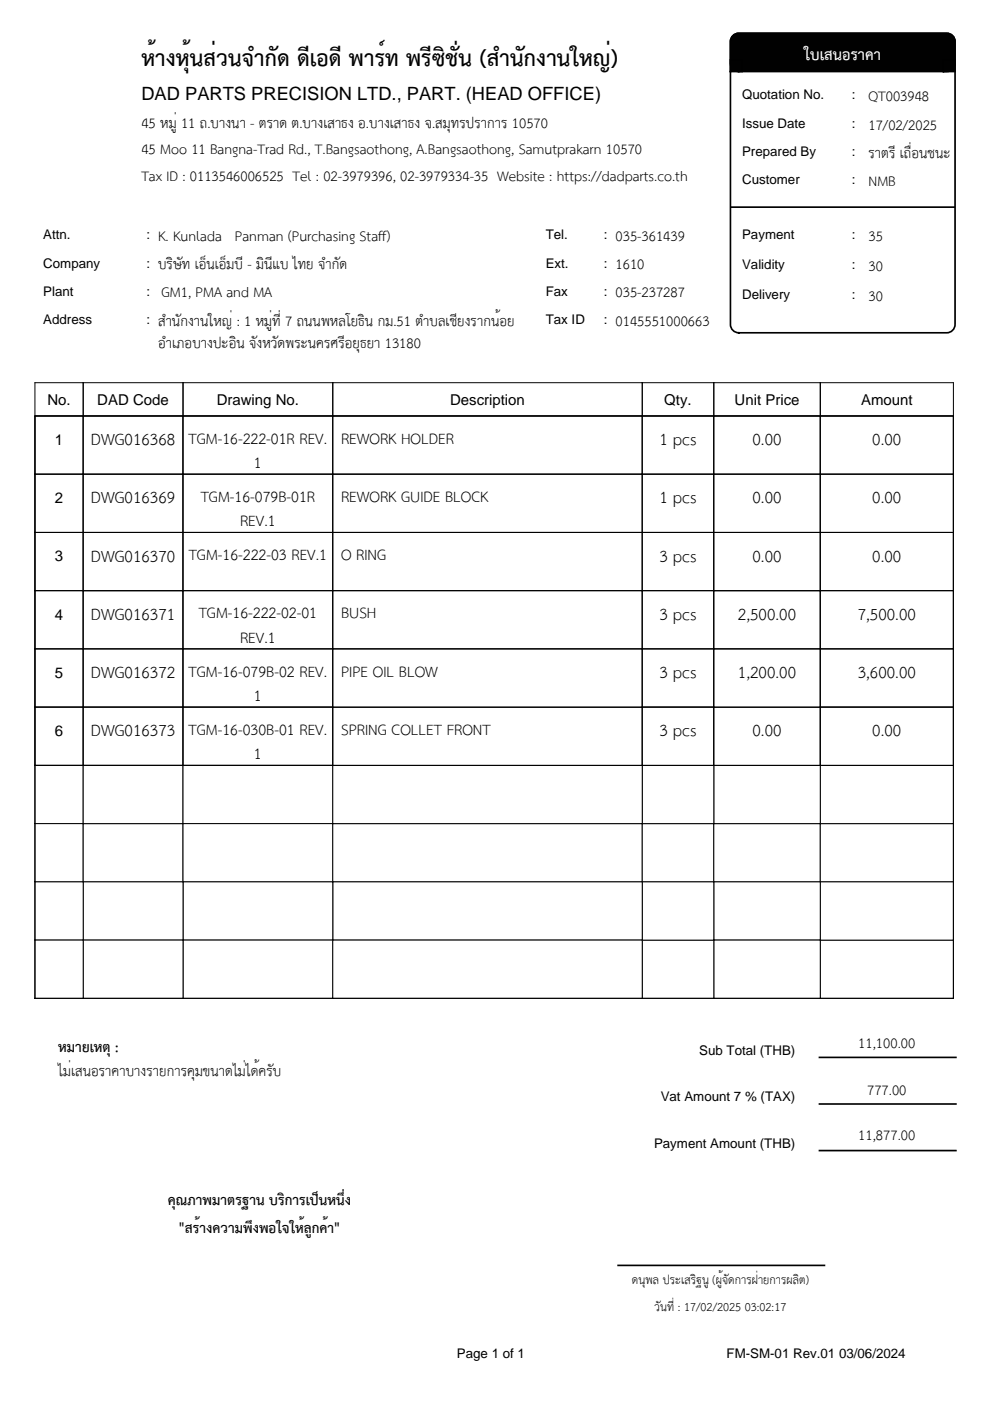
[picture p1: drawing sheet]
<svg xmlns="http://www.w3.org/2000/svg" width="210mm" height="297mm" viewBox="0 0 210 297" stroke-linecap="round" stroke-linejoin="round" font-family="sans-serif">
<path d="M7.4 88.2h10.2v12.3h-10.2z" fill="none" stroke="#000" stroke-width=".21"/>
<path d="M17.6 88.2h21.2v12.3h-21.2z" fill="#fff"/>
<path d="M17.6 88.2h21.2v12.3h-21.2z" fill="none" stroke="#000" stroke-width=".21"/>
<path d="M38.8 88.2h31.8v12.3h-31.8z" fill="#fff"/>
<path d="M38.8 88.2h31.8v12.3h-31.8z" fill="none" stroke="#000" stroke-width=".21"/>
<path d="M70.6 88.2h65.6v12.3h-65.6z" fill="#fff"/>
<path d="M70.6 88.2h65.6v12.3h-65.6z" fill="none" stroke="#000" stroke-width=".21"/>
<path d="M136.2 88.2h15.1v12.3h-15.1z" fill="#fff"/>
<path d="M136.2 88.2h15.1v12.3h-15.1z" fill="none" stroke="#000" stroke-width=".21"/>
<path d="M151.3 88.2h22.6v12.3h-22.6z" fill="#fff"/>
<path d="M151.3 88.2h22.6v12.3h-22.6z" fill="none" stroke="#000" stroke-width=".21"/>
<path d="M173.9 88.2h28.2v12.3h-28.2z" fill="#fff"/>
<path d="M173.9 88.2h28.2v12.3h-28.2z" fill="none" stroke="#000" stroke-width=".21"/>
<path d="M7.4 100.5h10.2v12.4h-10.2z" fill="#fff"/>
<path d="M7.4 100.5h10.2v12.4h-10.2z" fill="none" stroke="#000" stroke-width=".21"/>
<path d="M17.6 100.5h21.2v12.4h-21.2z" fill="#fff"/>
<path d="M17.6 100.5h21.2v12.4h-21.2z" fill="none" stroke="#000" stroke-width=".21"/>
<path d="M38.8 100.5h31.8v12.4h-31.8z" fill="#fff"/>
<path d="M38.8 100.5h31.8v12.4h-31.8z" fill="none" stroke="#000" stroke-width=".21"/>
<path d="M70.6 100.5h65.6v12.4h-65.6z" fill="#fff"/>
<path d="M70.6 100.5h65.6v12.4h-65.6z" fill="none" stroke="#000" stroke-width=".21"/>
<path d="M136.2 100.5h15.1v12.4h-15.1z" fill="#fff"/>
<path d="M136.2 100.5h15.1v12.4h-15.1z" fill="none" stroke="#000" stroke-width=".21"/>
<path d="M151.3 100.5h22.6v12.4h-22.6z" fill="#fff"/>
<path d="M151.3 100.5h22.6v12.4h-22.6z" fill="none" stroke="#000" stroke-width=".21"/>
<path d="M173.9 100.5h28.2v12.4h-28.2z" fill="#fff"/>
<path d="M173.9 100.5h28.2v12.4h-28.2z" fill="none" stroke="#000" stroke-width=".21"/>
<path d="M7.4 112.9h10.2v12.3h-10.2z" fill="#fff"/>
<path d="M7.4 112.9h10.2v12.3h-10.2z" fill="none" stroke="#000" stroke-width=".21"/>
<path d="M7.4 125.2h10.2v12.4h-10.2z" fill="#fff"/>
<path d="M7.4 125.2h10.2v12.4h-10.2z" fill="none" stroke="#000" stroke-width=".21"/>
<path d="M17.6 125.2h21.2v12.4h-21.2z" fill="#fff"/>
<path d="M17.6 125.2h21.2v12.4h-21.2z" fill="none" stroke="#000" stroke-width=".21"/>
<path d="M17.6 112.9h21.2v12.3h-21.2z" fill="#fff"/>
<path d="M17.6 112.9h21.2v12.3h-21.2z" fill="none" stroke="#000" stroke-width=".21"/>
<path d="M38.8 112.9h31.8v12.3h-31.8z" fill="#fff"/>
<path d="M38.8 112.9h31.8v12.3h-31.8z" fill="none" stroke="#000" stroke-width=".21"/>
<path d="M38.8 125.2h31.8v12.4h-31.8z" fill="#fff"/>
<path d="M38.8 125.2h31.8v12.4h-31.8z" fill="none" stroke="#000" stroke-width=".21"/>
<path d="M70.6 112.9h65.6v12.3h-65.6z" fill="#fff"/>
<path d="M70.6 112.9h65.6v12.3h-65.6z" fill="none" stroke="#000" stroke-width=".21"/>
<path d="M70.6 125.2h65.6v12.4h-65.6z" fill="#fff"/>
<path d="M70.6 125.2h65.6v12.4h-65.6z" fill="none" stroke="#000" stroke-width=".21"/>
<path d="M136.2 112.9h15.1v12.3h-15.1z" fill="#fff"/>
<path d="M136.2 112.9h15.1v12.3h-15.1z" fill="none" stroke="#000" stroke-width=".21"/>
<path d="M136.2 125.2h15.1v12.4h-15.1z" fill="#fff"/>
<path d="M136.2 125.2h15.1v12.4h-15.1z" fill="none" stroke="#000" stroke-width=".21"/>
<path d="M151.3 125.2h22.6v12.4h-22.6z" fill="#fff"/>
<path d="M151.3 125.2h22.6v12.4h-22.6z" fill="none" stroke="#000" stroke-width=".21"/>
<path d="M151.3 112.9h22.6v12.3h-22.6z" fill="#fff"/>
<path d="M151.3 112.9h22.6v12.3h-22.6z" fill="none" stroke="#000" stroke-width=".21"/>
<path d="M173.9 112.9h28.2v12.3h-28.2z" fill="#fff"/>
<path d="M173.9 112.9h28.2v12.3h-28.2z" fill="none" stroke="#000" stroke-width=".21"/>
<path d="M173.9 125.2h28.2v12.4h-28.2z" fill="#fff"/>
<path d="M173.9 125.2h28.2v12.4h-28.2z" fill="none" stroke="#000" stroke-width=".21"/>
<path d="M7.4 137.6h10.2v12.3h-10.2z" fill="#fff"/>
<path d="M7.4 137.6h10.2v12.3h-10.2z" fill="none" stroke="#000" stroke-width=".21"/>
<path d="M7.4 149.9h10.2v12.4h-10.2z" fill="#fff"/>
<path d="M7.4 149.9h10.2v12.4h-10.2z" fill="none" stroke="#000" stroke-width=".21"/>
<path d="M7.4 162.3h10.2v12.3h-10.2z" fill="#fff"/>
<path d="M7.4 162.3h10.2v12.3h-10.2z" fill="none" stroke="#000" stroke-width=".21"/>
<path d="M7.4 174.6h10.2v12.4h-10.2z" fill="#fff"/>
<path d="M7.4 174.6h10.2v12.4h-10.2z" fill="none" stroke="#000" stroke-width=".21"/>
<path d="M17.6 174.6h21.2v12.4h-21.2z" fill="#fff"/>
<path d="M17.6 174.6h21.2v12.4h-21.2z" fill="none" stroke="#000" stroke-width=".21"/>
<path d="M17.6 137.6h21.2v12.3h-21.2z" fill="#fff"/>
<path d="M17.6 137.6h21.2v12.3h-21.2z" fill="none" stroke="#000" stroke-width=".21"/>
<path d="M17.6 149.9h21.2v12.4h-21.2z" fill="#fff"/>
<path d="M17.6 149.9h21.2v12.4h-21.2z" fill="none" stroke="#000" stroke-width=".21"/>
<path d="M17.6 162.3h21.2v12.3h-21.2z" fill="#fff"/>
<path d="M17.6 162.3h21.2v12.3h-21.2z" fill="none" stroke="#000" stroke-width=".21"/>
<path d="M38.8 137.6h31.8v12.3h-31.8z" fill="#fff"/>
<path d="M38.8 137.6h31.8v12.3h-31.8z" fill="none" stroke="#000" stroke-width=".21"/>
<path d="M38.8 149.9h31.8v12.4h-31.8z" fill="#fff"/>
<path d="M38.8 149.9h31.8v12.4h-31.8z" fill="none" stroke="#000" stroke-width=".21"/>
<path d="M38.8 162.3h31.8v12.3h-31.8z" fill="#fff"/>
<path d="M38.8 162.3h31.8v12.3h-31.8z" fill="none" stroke="#000" stroke-width=".21"/>
<path d="M38.8 174.6h31.8v12.4h-31.8z" fill="#fff"/>
<path d="M38.8 174.6h31.8v12.4h-31.8z" fill="none" stroke="#000" stroke-width=".21"/>
<path d="M70.6 174.6h65.6v12.4h-65.6z" fill="#fff"/>
<path d="M70.6 174.6h65.6v12.4h-65.6z" fill="none" stroke="#000" stroke-width=".21"/>
<path d="M136.2 174.6h15.1v12.4h-15.1z" fill="#fff"/>
<path d="M136.2 174.6h15.1v12.4h-15.1z" fill="none" stroke="#000" stroke-width=".21"/>
<path d="M151.3 174.6h22.6v12.4h-22.6z" fill="#fff"/>
<path d="M151.3 174.6h22.6v12.4h-22.6z" fill="none" stroke="#000" stroke-width=".21"/>
<path d="M173.9 174.6h28.2v12.4h-28.2z" fill="#fff"/>
<path d="M173.9 174.6h28.2v12.4h-28.2z" fill="none" stroke="#000" stroke-width=".21"/>
<path d="M173.9 162.3h28.2v12.3h-28.2z" fill="#fff"/>
<path d="M173.9 162.3h28.2v12.3h-28.2z" fill="none" stroke="#000" stroke-width=".21"/>
<path d="M151.3 162.3h22.6v12.3h-22.6z" fill="#fff"/>
<path d="M151.3 162.3h22.6v12.3h-22.6z" fill="none" stroke="#000" stroke-width=".21"/>
<path d="M136.2 162.3h15.1v12.3h-15.1z" fill="#fff"/>
<path d="M136.2 162.3h15.1v12.3h-15.1z" fill="none" stroke="#000" stroke-width=".21"/>
<path d="M70.6 162.3h65.6v12.3h-65.6z" fill="#fff"/>
<path d="M70.6 162.3h65.6v12.3h-65.6z" fill="none" stroke="#000" stroke-width=".21"/>
<path d="M70.6 149.9h65.6v12.4h-65.6z" fill="#fff"/>
<path d="M70.6 149.9h65.6v12.4h-65.6z" fill="none" stroke="#000" stroke-width=".21"/>
<path d="M70.6 137.6h65.6v12.3h-65.6z" fill="#fff"/>
<path d="M70.6 137.6h65.6v12.3h-65.6z" fill="none" stroke="#000" stroke-width=".21"/>
<path d="M136.2 137.6h15.1v12.3h-15.1z" fill="#fff"/>
<path d="M136.2 137.6h15.1v12.3h-15.1z" fill="none" stroke="#000" stroke-width=".21"/>
<path d="M136.2 149.9h15.1v12.4h-15.1z" fill="#fff"/>
<path d="M136.2 149.9h15.1v12.4h-15.1z" fill="none" stroke="#000" stroke-width=".21"/>
<path d="M151.3 149.9h22.6v12.4h-22.6z" fill="#fff"/>
<path d="M151.3 149.9h22.6v12.4h-22.6z" fill="none" stroke="#000" stroke-width=".21"/>
<path d="M151.3 137.6h22.6v12.3h-22.6z" fill="#fff"/>
<path d="M151.3 137.6h22.6v12.3h-22.6z" fill="none" stroke="#000" stroke-width=".21"/>
<path d="M173.9 137.6h28.2v12.3h-28.2z" fill="#fff"/>
<path d="M173.9 137.6h28.2v12.3h-28.2z" fill="none" stroke="#000" stroke-width=".21"/>
<path d="M173.9 149.9h28.2v12.4h-28.2z" fill="#fff"/>
<path d="M173.9 149.9h28.2v12.4h-28.2z" fill="none" stroke="#000" stroke-width=".21"/>
<path d="M173.9 199.3h28.2v12.4h-28.2z" fill="#fff"/>
<path d="M173.9 199.3h28.2v12.4h-28.2z" fill="none" stroke="#000" stroke-width=".21"/>
<path d="M173.9 187h28.2v12.3h-28.2z" fill="#fff"/>
<path d="M173.9 187h28.2v12.3h-28.2z" fill="none" stroke="#000" stroke-width=".21"/>
<path d="M151.3 187h22.6v12.3h-22.6z" fill="#fff"/>
<path d="M151.3 187h22.6v12.3h-22.6z" fill="none" stroke="#000" stroke-width=".21"/>
<path d="M151.3 199.3h22.6v12.4h-22.6z" fill="#fff"/>
<path d="M151.3 199.3h22.6v12.4h-22.6z" fill="none" stroke="#000" stroke-width=".21"/>
<path d="M136.2 199.3h15.1v12.4h-15.1z" fill="#fff"/>
<path d="M136.2 199.3h15.1v12.4h-15.1z" fill="none" stroke="#000" stroke-width=".21"/>
<path d="M136.2 187h15.1v12.3h-15.1z" fill="#fff"/>
<path d="M136.2 187h15.1v12.3h-15.1z" fill="none" stroke="#000" stroke-width=".21"/>
<path d="M70.6 187h65.6v12.3h-65.6z" fill="#fff"/>
<path d="M70.6 187h65.6v12.3h-65.6z" fill="none" stroke="#000" stroke-width=".21"/>
<path d="M38.8 187h31.8v12.3h-31.8z" fill="#fff"/>
<path d="M38.8 187h31.8v12.3h-31.8z" fill="none" stroke="#000" stroke-width=".21"/>
<path d="M38.8 199.3h31.8v12.4h-31.8z" fill="#fff"/>
<path d="M38.8 199.3h31.8v12.4h-31.8z" fill="none" stroke="#000" stroke-width=".21"/>
<path d="M70.6 199.3h65.6v12.4h-65.6z" fill="#fff"/>
<path d="M70.6 199.3h65.6v12.4h-65.6z" fill="none" stroke="#000" stroke-width=".21"/>
<path d="M17.6 187h21.2v12.3h-21.2z" fill="#fff"/>
<path d="M17.6 187h21.2v12.3h-21.2z" fill="none" stroke="#000" stroke-width=".21"/>
<path d="M17.6 199.3h21.2v12.4h-21.2z" fill="#fff"/>
<path d="M17.6 199.3h21.2v12.4h-21.2z" fill="none" stroke="#000" stroke-width=".21"/>
<path d="M7.4 187h10.2v12.3h-10.2z" fill="#fff"/>
<path d="M7.4 187h10.2v12.3h-10.2z" fill="none" stroke="#000" stroke-width=".21"/>
<path d="M7.4 199.3h10.2v12.4h-10.2z" fill="#fff"/>
<path d="M7.3 88.2h194.9M7.4 88.1v123.7M202.1 88.1v123.7M7.4 199.3h10.2v12.4h-10.2zM7.3 211.7h194.9" fill="none" stroke="#000" stroke-width=".21"/>
<path d="M155.4 7.6l.8-.5h.4h44.1a1.76 1.76 0 0 1 1.8 1.7v60a1.76 1.76 0 0 1-1.8 1.8h-44.1a1.76 1.76 0 0 1-1.7-1.8v-60v-.4z" fill="#fff"/>
<path d="M155.4 7.6l.8-.5h.4h44.1a1.76 1.76 0 0 1 1.8 1.7v60a1.76 1.76 0 0 1-1.8 1.8h-44.1a1.76 1.76 0 0 1-1.7-1.8v-60v-.4zM154.9 43.9h47.6" fill="none" stroke="#000" stroke-width=".35"/>
<path d="M155.4 7.6l.8-.5h.4h44.1a1.76 1.76 0 0 1 1.8 1.7v4.6a1.76 1.76 0 0 1-1.8 1.8h-44.1a1.76 1.76 0 0 1-1.7-1.8v-4.6v-.4z" fill="#030000"/>
<path d="M155.4 7.6l.8-.5h.4h44.1a1.76 1.76 0 0 1 1.8 1.7v4.6a1.76 1.76 0 0 1-1.8 1.8h-44.1a1.76 1.76 0 0 1-1.7-1.8v-4.6v-.4z" fill="none" stroke="#000" stroke-width=".35"/>
<path d="M154.9 12.7h2.4v2.5h-2.4z" fill="#030000"/>
<path d="M154.9 12.7h2.4v2.5h-2.4z" fill="none" stroke="#000" stroke-width=".35"/>
<path d="M200 12.7h2.5v2.5h-2.5z" fill="#030000"/>
<path d="M200 12.7h2.5v2.5h-2.5zM173.6 224.2h29.2M173.6 234.1h29.2M173.6 243.9h29.2M130.9 268.3h44.1" fill="none" stroke="#000" stroke-width=".35"/>
<g fill="none" stroke="#000" stroke-width=".21">
<path d="M7.3 81.1h194.9M7.3 88.2h194.9M7.4 81.1v81.3M17.6 81.1v81.3M38.8 81.1v81.3M70.6 81.1v81.3M136.2 81.1v81.3M151.3 81.1v81.3M173.9 81.1v81.3M202.1 81.1v81.3M7.3 100.5h194.9M7.3 112.9h194.9"/>
<path d="M7.3 125.2h194.9M7.3 137.6h194.9M7.3 149.9h194.9M7.3 162.3h194.9"/>
</g>
<text font-size="6.7" x="30" y="14">ห้างหุ้นส่วนจำกัด ดีเอดี พาร์ท พรีซิชั่น (สำนักงานใหญ่)</text>
<g font-size="4.9">
<text x="19.3" y="94.4">DWG016368</text>
<text x="139.8" y="94.4">1 pcs</text>
<text x="159.5" y="94.4">0.00</text>
<text x="184.9" y="94.4">0.00</text>
<text x="19.3" y="106.7">DWG016369</text>
<text x="139.8" y="106.7">1 pcs</text>
<text x="159.5" y="106.7">0.00</text>
<text x="184.9" y="106.7">0.00</text>
<text x="19.3" y="119.1">DWG016370</text>
<text x="139.8" y="119.1">3 pcs</text>
<text x="159.5" y="119.1">0.00</text>
<text x="184.9" y="119.1">0.00</text>
<text x="19.3" y="131.4">DWG016371</text>
<text x="139.8" y="131.4">3 pcs</text>
<text x="156.5" y="131.4">2,500.00</text>
<text x="181.9" y="131.4">7,500.00</text>
<text x="19.3" y="143.8">DWG016372</text>
<text x="139.8" y="143.8">3 pcs</text>
<text x="156.5" y="143.8">1,200.00</text>
<text x="181.9" y="143.8">3,600.00</text>
<text x="19.3" y="156.1">DWG016373</text>
<text x="139.8" y="156.1">3 pcs</text>
<text x="159.5" y="156.1">0.00</text>
<text x="184.9" y="156.1">0.00</text>
</g>
<text font-size="4.6" fill="#fff" x="170.5" y="12.6">ใบเสนอราคา</text>
<g font-size="4.6">
<text x="40" y="94.1">TGM-16-222-01R REV.</text>
<text x="72.3" y="94.1">REWORK HOLDER</text>
<text x="53.9" y="99.2">1</text>
<text x="42.5" y="106.4">TGM-16-079B-01R</text>
<text x="72.3" y="106.4">REWORK GUIDE BLOCK</text>
<text x="50.9" y="111.6">REV.1</text>
<text x="40" y="118.8">TGM-16-222-03 REV.1</text>
<text x="72.3" y="118.8">O RING</text>
<text x="42.1" y="131.1">TGM-16-222-02-01</text>
<text x="72.3" y="131.1">BUSH</text>
<text x="50.9" y="136.3">REV.1</text>
<text x="40" y="143.4">TGM-16-079B-02 REV.</text>
<text x="72.3" y="143.4">PIPE OIL BLOW</text>
<text x="53.9" y="148.6">1</text>
<text x="40" y="155.8">TGM-16-030B-01 REV.</text>
<text x="72.3" y="155.8">SPRING COLLET FRONT</text>
<text x="53.9" y="161">1</text>
</g>
<g font-size="4.2">
<text x="184.1" y="21.5">QT003948</text>
<text x="30" y="27.1">45 หมู่ 11 ถ.บางนา - ตราด ต.บางเสาธง อ.บางเสาธง จ.สมุทรปราการ 10570</text>
<text x="184.1" y="27.5">17/02/2025</text>
<text x="30" y="32.7">45 Moo 11 Bangna-Trad Rd., T.Bangsaothong, A.Bangsaothong, Samutprakarn 10570</text>
<text x="184.1" y="33.5">ราตรี เถื่อนชนะ</text>
<text x="30" y="38.4">Tax ID : 0113546006525 Tel : 02-3979396, 02-3979334-35 Website : https://dadparts.co.th</text>
<text x="184.1" y="39.5">NMB</text>
<text x="33.5" y="51.1">K. Kunlada Panman (Purchasing Staff)</text>
<text x="130.5" y="51.1">035-361439</text>
<text x="184.1" y="51.1">35</text>
<text x="33.5" y="57.1">บริษัท เอ็นเอ็มบี - มินีแบ ไทย จำกัด</text>
<text x="130.5" y="57.1">1610</text>
<text x="184.1" y="57.5">30</text>
<text x="34.2" y="63.1">GM1, PMA and MA</text>
<text x="130.5" y="63.1">035-237287</text>
<text x="184.1" y="63.8">30</text>
<text x="33.5" y="69">สำนักงานใหญ่ : 1 หมู่ที่ 7 ถนนพหลโยธิน กม.51 ตำบลเชียงรากน้อย</text>
<text x="130.5" y="69">0145551000663</text>
<text x="33.5" y="73.8">อำเภอบางปะอิน จังหวัดพระนครศรีอยุธยา 13180</text>
<text x="12.3" y="222.9">หมายเหตุ :</text>
<text x="182" y="222.2">11,100.00</text>
<text x="12.3" y="228.2">ไม่เสนอราคาบางรายการคุมขนาดไม่ได้ครับ</text>
<text x="183.9" y="232.1">777.00</text>
<text x="182" y="241.6">11,877.00</text>
<text x="35.6" y="255.4">คุณภาพมาตรฐาน บริการเป็นหนึ่ง</text>
<text x="38" y="261.4">&quot;สร้างความพึงพอใจให้ลูกค้า&quot;</text>
</g>
<text font-size="3.9" x="30" y="21.3">DAD PARTS PRECISION LTD., PART. (HEAD OFFICE)</text>
<g font-size="3.5">
<text x="134" y="272.3">ดนุพล ประเสริฐนู (ผู้จัดการฝ่ายการผลิต)</text>
<text x="138.8" y="277.9">วันที่ : 17/02/2025 03:02:17</text>
</g>
<g font-size="3.2">
<text x="10.1" y="85.8">No.</text>
<text x="20.6" y="85.8">DAD Code</text>
<text x="45.9" y="85.8">Drawing No.</text>
<text x="95.4" y="85.8">Description</text>
<text x="140.8" y="85.8">Qty.</text>
<text x="155.8" y="85.8">Unit Price</text>
<text x="182.6" y="85.8">Amount</text>
<text x="11.6" y="94.3">1</text>
<text x="11.6" y="106.7">2</text>
<text x="11.6" y="119">3</text>
<text x="11.6" y="131.4">4</text>
<text x="11.6" y="143.7">5</text>
<text x="11.6" y="156.1">6</text>
</g>
<g font-size="2.8">
<text x="157.3" y="21.1">Quotation No.</text>
<text x="180.6" y="21.1">:</text>
<text x="157.3" y="27.1">Issue Date</text>
<text x="180.6" y="27.1">:</text>
<text x="157.3" y="33.1">Prepared By</text>
<text x="180.6" y="33.1">:</text>
<text x="157.3" y="39.1">Customer</text>
<text x="180.6" y="39.1">:</text>
<text x="9.2" y="50.7">Attn.</text>
<text x="31" y="50.7">:</text>
<text x="115.7" y="50.7">Tel.</text>
<text x="128.1" y="50.7">:</text>
<text x="157.3" y="50.7">Payment</text>
<text x="180.6" y="50.7">:</text>
<text x="9.2" y="56.7">Company</text>
<text x="31" y="56.7">:</text>
<text x="115.7" y="56.7">Ext.</text>
<text x="128.1" y="56.7">:</text>
<text x="157.3" y="57.1">Validity</text>
<text x="180.6" y="57.1">:</text>
<text x="9.2" y="62.7">Plant</text>
<text x="31" y="62.7">:</text>
<text x="115.7" y="62.7">Fax</text>
<text x="128.1" y="62.7">:</text>
<text x="157.3" y="63.4">Delivery</text>
<text x="180.6" y="63.4">:</text>
<text x="9.2" y="68.7">Address</text>
<text x="31" y="68.7">:</text>
<text x="115.7" y="68.7">Tax ID</text>
<text x="128.1" y="68.7">:</text>
<text x="148.2" y="223.6">Sub Total (THB)</text>
<text x="140.1" y="233.5">Vat Amount 7 % (TAX)</text>
<text x="138.7" y="243.3">Payment Amount (THB)</text>
<text x="96.9" y="288">Page 1 of 1</text>
<text x="154.1" y="288">FM-SM-01 Rev.01 03/06/2024</text>
</g>
</svg>
